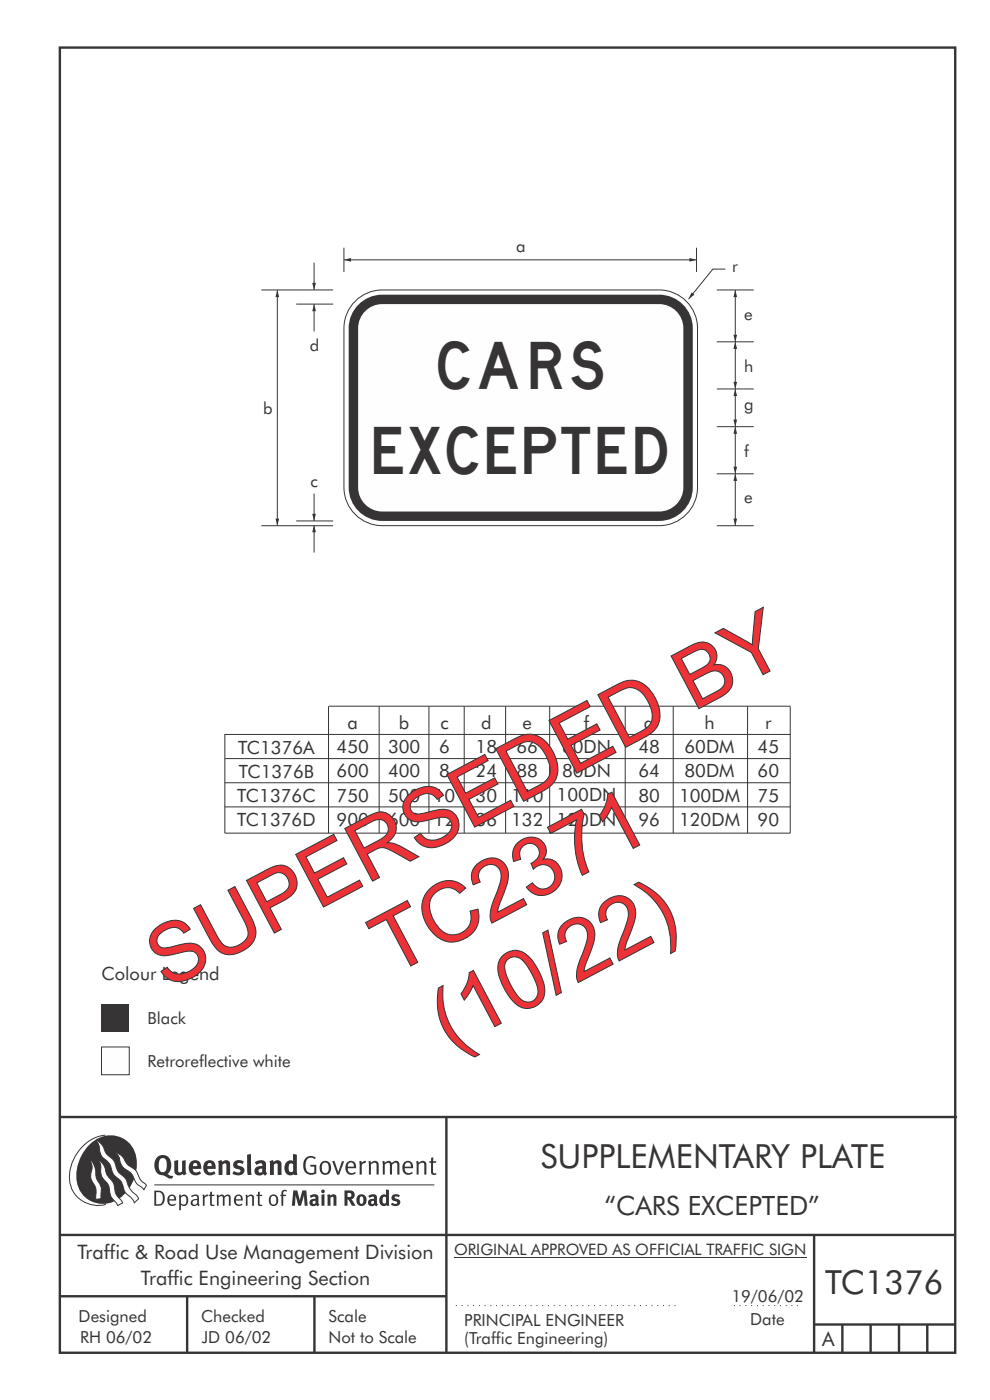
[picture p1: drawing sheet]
<svg xmlns="http://www.w3.org/2000/svg" width="210mm" height="297mm" viewBox="0 0 210 297" stroke-linecap="round" stroke-linejoin="round" font-family="sans-serif">
<g fill="none" stroke="#373435" stroke-width=".51">
<path d="M12.7 10.1h189.9v276.9h-189.9zM12.7 237h190.3M94.7 236.9v50.1M12.7 262h190M12.7 275h82M39.7 275v12M66.7 275v12M172.7 262v25M172.7 281h30M178.7 281v6M184.7 281v6M190.7 281v6"/>
<path d="M196.7 281v6"/>
</g>
<path d="M96.3 266.7h74.7" fill="none" stroke="#373435" stroke-width=".21"/>
<path d="M96.7 277h47.5M155.7 277h14" fill="none" stroke="#373435" stroke-width=".21" stroke-dasharray=".2 1" stroke-linecap="butt"/>
<g fill="#373435">
<path d="M64.9 245.6a1.61 1.61 0 0 1 2.1 0l-.2 .3a1.17 1.17 0 0 0-1.4-.2 1.17 1.17 0 0 0-.6 1.3 1.42 1.42 0 0 0 1.2 1.8l.7-.1v-1.2h-.8l-.1-.4h1.3v1.8a1.82 1.82 0 0 1-2.2 0 1.82 1.82 0 0 1-.6-2.1l.2-.7z" fill-rule="evenodd"/>
<path d="M68.2 246.5a1.77 1.77 0 0 0 .4 2.7 1.39 1.39 0 0 0 1.4-.5 1.39 1.39 0 0 0 .2-1.5 1.19 1.19 0 0 0-2-.7zM68.5 246.8a.83 .83 0 0 1 1 .1 .83 .83 0 0 1 .2 .9 .75 .75 0 0 1-.6 1.1 .75 .75 0 0 1-.8-.9v-.9z" fill-rule="evenodd"/>
<path d="M70.5 246.3h.4l.8 2.4 .8-2.4h.5l-1.1 2.9h-.4z" fill-rule="evenodd"/>
<path d="M73.6 246.7a1.74 1.74 0 0 0 .5 2.5l.9-.1 .5-.2-.2-.3a.89 .89 0 0 1-1.1 .2 .89 .89 0 0 1-.4-1h1.7a1.15 1.15 0 0 0-.4-1.4 1.15 1.15 0 0 0-1.5 .3zM74 246.8a.67 .67 0 0 1 .8-.1 .67 .67 0 0 1 .3 .8h-1.3z" fill-rule="evenodd"/>
<path d="M76.2 246.4l.4-.1 .1 .4 .5-.4h.5l-.2 .5a.61 .61 0 0 0-.8 .6v1.8h-.4z" fill-rule="evenodd"/>
<path d="M78.1 246.4l.5-.1 .1 .4a.89 .89 0 0 1 .9-.4 .89 .89 0 0 1 .7 .7v2.2h-.4v-2.2l-.1-.2-.3-.1-.8 .3v2.2h-.4z" fill-rule="evenodd"/>
<path d="M81.1 246.4l.4-.1 .1 .4a.83 .83 0 0 1 .8-.4 .83 .83 0 0 1 .7 .4 .86 .86 0 0 1 .9-.4 .86 .86 0 0 1 .7 .7v2.2h-.4l-.1-2.4a.5 .5 0 0 0-.8 .1l-.2 .2v2.1h-.5v-2.3l-.4-.2-.7 .3v2.2h-.4z" fill-rule="evenodd"/>
<path d="M85.7 246.7a1.74 1.74 0 0 0 .5 2.5l.9-.1 .5-.2-.2-.3a.89 .89 0 0 1-1.1 .2 .89 .89 0 0 1-.4-1h1.7a1.15 1.15 0 0 0-.5-1.4 1.15 1.15 0 0 0-1.4 .3zM86 246.8a.67 .67 0 0 1 .9-.1 .67 .67 0 0 1 .3 .8h-1.3z" fill-rule="evenodd"/>
<path d="M88.3 246.4l.4-.1 .1 .4a.89 .89 0 0 1 .9-.4 .89 .89 0 0 1 .7 .7v2.2h-.4v-2.2l-.1-.2-.3-.1-.8 .3v2.2h-.4z" fill-rule="evenodd"/>
<path d="M91.5 245.6l.4-.1v.8h.7l-.2 .4h-.5v2.1l.1 .1h.5l.1 .3a.71 .71 0 0 1-1.2-.6v-1.9h-.3v-.4h.3z" fill-rule="evenodd"/>
<path d="M37 246.3l.8-.2v2a.46 .46 0 0 0 .2 .6 .46 .46 0 0 0 .6-.2v-2.2l.8-.2v2.4l.2 .5-.6 .3-.2-.3a1.03 1.03 0 0 1-1.2 .3 1.03 1.03 0 0 1-.6-1.1z" fill-rule="evenodd"/>
<path d="M40.4 246.5a1.64 1.64 0 0 0 0 2.3 1.64 1.64 0 0 0 2.3 .1l-.4-.4a.78 .78 0 0 1-.9 .2 .78 .78 0 0 1-.5-.7h1.8a1.37 1.37 0 0 0-.6-1.7 1.37 1.37 0 0 0-1.7 .2zM41 246.9a.48 .48 0 0 1 .7-.1 .48 .48 0 0 1 .2 .6h-1z" fill-rule="evenodd"/>
<path d="M43.5 246.5a1.65 1.65 0 0 0-.2 2 1.65 1.65 0 0 0 1.9 .7l.5-.3-.3-.4a.78 .78 0 0 1-.9 .3 .78 .78 0 0 1-.5-.8h1.8a1.37 1.37 0 0 0-.6-1.7 1.37 1.37 0 0 0-1.7 .2zM44.1 246.9a.48 .48 0 0 1 .6-.1 .48 .48 0 0 1 .2 .6h-.9z" fill-rule="evenodd"/>
<path d="M46.3 246.3l.7-.2 .1 .4a.95 .95 0 0 1 1-.3 .95 .95 0 0 1 .7 .8v2.3h-.8v-2.3l-.3-.2-.5 .3v2.2h-.8z" fill-rule="evenodd"/>
<path d="M49.7 246.5a1.73 1.73 0 0 1 2-.1l-.2 .5-.6-.2a.42 .42 0 0 0-.6 .3l.2 .2a1.23 1.23 0 0 1 1.4 1.1 1.47 1.47 0 0 1-2.3 .9l-.3-.2 .3-.6 .7 .3a.47 .47 0 0 0 .7-.3 .87 .87 0 0 0-1-.5l-.4-.2-.1-.4z" fill-rule="evenodd"/>
<path d="M54.1 246.5l.3 .6 .3-.2a.62 .62 0 0 1 .9 .1v.4a1.21 1.21 0 0 0-1.3 .3 1.21 1.21 0 0 0-.2 1.3 1.19 1.19 0 0 0 1.7 0l.5 .4 .4-.5-.3-.3v-1.4a.96 .96 0 0 0-1.3-1.1zM55 248l.6-.1v.7a.43 .43 0 0 1-.6 .1 .43 .43 0 0 1 0-.7z" fill-rule="evenodd"/>
<path d="M57.2 246.3l.7-.2 .1 .4a.95 .95 0 0 1 1-.3 .95 .95 0 0 1 .7 .8v2.3h-.8v-2.3l-.3-.2-.5 .3v2.2h-.8z" fill-rule="evenodd"/>
<path d="M62.2 244.8v1.5a1.29 1.29 0 0 0-1.4 .2 1.29 1.29 0 0 0-.5 1.3 1.24 1.24 0 0 0 .5 1.3 1.24 1.24 0 0 0 1.5 0l.1 .2h.7l-.1-4.4zM61.5 246.9l.4-.1 .3 .2v1.5l-.3 .1a.48 .48 0 0 1-.6-.4 1.52 1.52 0 0 1 .2-1.3z" fill-rule="evenodd"/>
<path d="M52.4 245l.8-.2 .2 4.5h-.8l-.1-.2z" fill-rule="evenodd"/>
</g>
<path d="M22.4 240.8a9 9 0 0 0-7.4 10.9 6.2 6.2 0 0 0 7.5 3.8M32.7 251.4h59.4" fill="none" stroke="#373435" stroke-width=".21"/>
<path d="M19.1 242.7a5.7 5.7 0 0 1 6.5-1.4 5.7 5.7 0 0 1 3.4 5.7 8.6 8.6 0 0 1-6.2 8.3 5.7 5.7 0 0 1-6.5-7 9.9 9.9 0 0 1 2.8-5.6z" fill-rule="evenodd" fill="#373435"/>
<path d="M24.4 244.5a3.1 3.1 0 0 1 2.3 2.2l.8 .7a3.2 3.2 0 0 1 2 2.4l.4 .6 1.2 1.1-.6 .9-.2-.3a3.5 3.5 0 0 1-1.9-2.1 3.8 3.8 0 0 0-2.1-2.2 3.5 3.5 0 0 1-1-2.2zM20.4 241.9a3.4 3.4 0 0 1 1.9 2.4l.7 .9a3.3 3.3 0 0 1 1.7 2.6 4.4 4.4 0 0 0 1.7 2l.3 .3a6.1 6.1 0 0 0 2.5 3.7l.2 .5-.9 .9a6.1 6.1 0 0 0-1.9-2.3l-.4-.7a3.6 3.6 0 0 0-1.9-2.8l-.6-1a3.6 3.6 0 0 0-1.9-2.8 3.7 3.7 0 0 1-.8-2.4zM21 246.1a3.4 3.4 0 0 1 1.5 2.7l.6 1a3.8 3.8 0 0 1 1.4 3.1l.3 .7 1.2 1.6-1 .5-.5-.7a3.2 3.2 0 0 1-1.3-2.8 4.3 4.3 0 0 0-1.4-2.2 4.7 4.7 0 0 1-.5-3zM19.2 246.1a5.1 5.1 0 0 1 1.2 3.7l.3 .7a3.1 3.1 0 0 1 .7 2.9l.1 .9-1.1 .2-.1-.8a3.5 3.5 0 0 0-.9-3.3 3.6 3.6 0 0 1 .1-2.5z" fill-rule="evenodd" fill="#fefefe" stroke="#373435" stroke-width=".21"/>
<g fill="#373435">
<path d="M33.4 245.5a2.51 2.51 0 0 0 .4 3.7l.8 .1a2.78 2.78 0 0 0 2 .7l.2-.6h-.6l-.7-.3a2.56 2.56 0 0 0 0-3.8 1.83 1.83 0 0 0-2.1 .2zM34 245.8a.87 .87 0 0 1 1 .1 .87 .87 0 0 1 .4 .9v.4a1.17 1.17 0 0 1-.9 1.5l-.3-.1a2.38 2.38 0 0 1-.2-2.8z" fill-rule="evenodd"/>
<path d="M33.1 252.9v2.6a1.12 1.12 0 0 0 1.2-.3 1.12 1.12 0 0 0 .2-1.2l-.1-.5-.3-.5zM32.7 252.6h1.1a1.67 1.67 0 0 1 1.2 1.6 1.67 1.67 0 0 1-1.3 1.6h-1zM36.1 253.9l-.2 .5h1.1a.55 .55 0 0 0-.3-.6 .55 .55 0 0 0-.6 .1zM35.8 253.7a.95 .95 0 0 1 1.2-.1 .95 .95 0 0 1 .4 1.1h-1.5a.72 .72 0 0 0 .4 .8 .72 .72 0 0 0 .9-.2l.1 .3a1.15 1.15 0 0 1-1.5 0 1.15 1.15 0 0 1-.2-1.5zM38.4 254.1v1.1a.7 .7 0 0 0 .9 .2 .7 .7 0 0 0 .2-.9 .61 .61 0 0 0-.4-.7 .61 .61 0 0 0-.7 .3zM38 253.5l.3-.1 .1 .4a.95 .95 0 0 1 1.2-.2 .95 .95 0 0 1 .3 1.2 .92 .92 0 0 1-.5 .9 .92 .92 0 0 1-1-.1v1.1l-.4 .1zM40.9 254.8a.5 .5 0 0 0 .2 .8 .5 .5 0 0 0 .7-.4v-.6zM40.5 253.7a1 1 0 0 1 1.7 .3v1.4l.2 .2-.2 .3-.3-.4a.78 .78 0 0 1-1.4 0 .78 .78 0 0 1 .8-1.1h.5a.58 .58 0 0 0-.3-.7 .58 .58 0 0 0-.7 .2zM43 253.5l.3-.1 .1 .4 .3-.3 .5-.1-.2 .4a.52 .52 0 0 0-.6 .5v1.5h-.4zM44.6 252.9l.4-.1-.1 .7h.6l-.1 .2h-.5v1.5a.35 .35 0 0 0 .6 .3v.3a.57 .57 0 0 1-.6 .1 .57 .57 0 0 1-.3-.6v-1.6h-.3v-.2h.3zM45.9 253.5l.4-.1 .1 .4 .2-.2a.64 .64 0 0 1 1 .2 .7 .7 0 0 1 .8-.4 .7 .7 0 0 1 .5 .6v1.8h-.4v-1.7l-.2-.4-.7 .4v1.7h-.3v-1.7a.38 .38 0 0 0-.3-.4 .38 .38 0 0 0-.5 .2l-.1 .2v1.7h-.4zM50.2 253.9l-.2 .5h1.1a.55 .55 0 0 0-.2-.6 .55 .55 0 0 0-.7 .1zM49.9 253.7a.95 .95 0 0 1 1.2-.1 .95 .95 0 0 1 .4 1.1h-1.5a.72 .72 0 0 0 .4 .8 .72 .72 0 0 0 .9-.2l.1 .3a1.15 1.15 0 0 1-1.5 0 1.15 1.15 0 0 1-.2-1.5zM52.1 253.5l.3-.1 .1 .4a.72 .72 0 0 1 .8-.4 .72 .72 0 0 1 .6 .6v1.8h-.4v-1.6a.45 .45 0 0 0-.3-.5 .45 .45 0 0 0-.5 .2l-.2 .2v1.7h-.3zM54.7 252.9l.4-.1v.7h.6l-.1 .2h-.5v1.5a.35 .35 0 0 0 .5 .3v.3a.57 .57 0 0 1-.6 .1 .57 .57 0 0 1-.3-.6v-1.6h-.3v-.2h.3zM57.6 253.8l-.2 .8a.65 .65 0 0 0 .3 .8 .65 .65 0 0 0 .8-.2l.1-.1a.93 .93 0 0 0-.7-1.4zM57.3 253.7a1.12 1.12 0 0 1 1.4 0 1.12 1.12 0 0 1 .2 1.5 1.01 1.01 0 0 1-1.2 .6 1.01 1.01 0 0 1-.7-1.2zM59.9 252.6l.5-.2 .5 .1-.2 .3-.3-.1-.3 .2v.6h.6l-.1 .2h-.5v2.1h-.4v-2.1h-.2v-.2h.2zM62.2 252.5l-.3 3.3h.7l.1-2.3 .6 2.3h.5l.7-2.3 .1 2.3h.7l-.3-3.3h-.9l-.5 2.2-.5-2.2zM65.7 253.7l.3 .4a.51 .51 0 0 1 .5-.3 .51 .51 0 0 1 .4 .4v.1a.88 .88 0 0 0-1.1 .3 .88 .88 0 0 0 .2 1.2 .9 .9 0 0 0 1.1-.2l.3 .3 .4-.4-.3-.3v-1a.87 .87 0 0 0-.4-.9 .87 .87 0 0 0-1 .2zM66.4 254.8l.5-.1v.6l-.1 .1h-.3l-.2-.2zM68.2 253.4v2.4h.6v-2.5zM68.1 252.7a.4 .4 0 0 0 .8 0 .4 .4 0 0 0-.8 0zM69.4 253.5l.1 2.3h.6v-1.7a.33 .33 0 0 1 .4-.2 .33 .33 0 0 1 .2 .3v1.6h.7v-1.8a.75 .75 0 0 0-.6-.6 .75 .75 0 0 0-.8 .2v-.3zM73.1 252.5v3.3h.6v-1.4l.3 .3 .7 1.1h.7l-.9-1.4a.94 .94 0 0 0 .7-1 .94 .94 0 0 0-.9-.9zM73.7 253.1a.51 .51 0 0 1 .7 .1 .51 .51 0 0 1-.1 .7h-.6zM75.9 253.7a1.19 1.19 0 0 0-.1 1.7 1.19 1.19 0 0 0 1.7 0 1.19 1.19 0 0 0 0-1.6 1.19 1.19 0 0 0-1.6-.1zM76.5 253.9l.2-.1a.99 .99 0 0 1 0 1.6 1.06 1.06 0 0 1-.2-1.5zM78.1 253.7l.3 .4a.51 .51 0 0 1 .5-.3 .51 .51 0 0 1 .4 .4v.1a.88 .88 0 0 0-1.1 .3 .88 .88 0 0 0 .2 1.2 .9 .9 0 0 0 1.1-.2l.3 .3 .4-.4-.2-.3v-1a.87 .87 0 0 0-.5-.9 .87 .87 0 0 0-1 .2zM78.9 254.8l.4-.1v.6l-.1 .1h-.3l-.2-.2zM81.9 252.3v1.2a1.2 1.2 0 0 0-1.4 .6 1.2 1.2 0 0 0 .2 1.4l.5 .3 .8-.1v.1h.6l-.1-3.4zM81.4 253.9l.5 .1-.1 1.2a.46 .46 0 0 1-.5 0 .46 .46 0 0 1-.2-.6zM83.3 253.5a.79 .79 0 0 0-.2 1 .79 .79 0 0 0 1 .4 .33 .33 0 0 1 0 .5 .33 .33 0 0 1-.5-.1l-.5-.2-.2 .5a1.15 1.15 0 0 0 1.2 .3 1.15 1.15 0 0 0 .8-1 1.49 1.49 0 0 0-1.2-.8 .4 .4 0 0 1 .3-.3 .4 .4 0 0 1 .4 .1l.2 .1 .2-.4a1.47 1.47 0 0 0-1.5-.1z" fill-rule="evenodd"/>
<path d="M21.5 213.1h5.9v5.9h-5.9z" fill-rule="evenodd"/>
</g>
<path d="M21.5 222.1h5.9v5.9h-5.9z" fill-rule="evenodd" fill="#fefefe" stroke="#373435" stroke-width=".21"/>
<g fill="none" stroke="#373435" stroke-width=".21">
<path d="M75.3 63.9a8.1 8.1 0 0 1 5.8-2.4h58.7a8.1 8.1 0 0 1 8.2 8.1v33.8a8.1 8.1 0 0 1-8.2 8.1h-58.7a8.1 8.1 0 0 1-8.1-8.1v-33.8a8.1 8.1 0 0 1 2.3-5.7zM47.7 155.8h119.9M69.7 149.8v26.9M69.7 149.8h97.9M80.4 149.8v26.9M91 149.8v26.9M98.5 149.8v26.9M107.3 149.8v26.9M116.6 149.8v26.9M132.6 149.8v26.9M142.8 149.8v26.9M158.6 149.8v26.9"/>
<path d="M167.6 149.8v26.9h-119.9v-21M47.7 171.2h119.9M47.7 166.1h119.9M47.7 160.9h119.9"/>
</g>
<path d="M75.7 65a7.1 7.1 0 0 1 5.4-2.5h58.7a7.1 7.1 0 0 1 7.2 7.1v33.8a7.1 7.1 0 0 1-7.2 7.1h-58.7a7.1 7.1 0 0 1-7.1-7.1v-33.8a7.1 7.1 0 0 1 1.7-4.6z" fill-rule="evenodd" fill="#373435"/>
<path d="M77.2 66.3a5.1 5.1 0 0 1 3.9-1.8h58.7a5.1 5.1 0 0 1 5.1 5.1v33.8a5.1 5.1 0 0 1-5.1 5.1h-58.7a5.1 5.1 0 0 1-5.1-5.1v-33.8a5.1 5.1 0 0 1 1.2-3.3z" fill-rule="evenodd" fill="#fefefe"/>
<path d="M152.1 100.5h7.8M156 100.5v11" fill="none" stroke="#373435" stroke-width=".21"/>
<g fill="#373435">
<path d="M156 100.5l.4 1.5h-.8z"/>
<path d="M155.6 110h.8l-.4 1.5z"/>
</g>
<path d="M73 55.1h74.8M147.8 52.6v5.1" fill="none" stroke="#373435" stroke-width=".21"/>
<g fill="#373435">
<path d="M73 55.1l1.5-.4v.8z"/>
<path d="M146.2 54.7l1.6 .4-1.6 .4z"/>
</g>
<path d="M153.9 57.1h-2.7l-5.1 6.3" fill="none" stroke="#373435" stroke-width=".21"/>
<path d="M146.7 62l.6 .5-1.2 .9z" fill="#373435"/>
<path d="M156 90.5v10" fill="none" stroke="#373435" stroke-width=".21"/>
<g fill="#373435">
<path d="M156 90.5l.4 1.5h-.8z"/>
<path d="M155.6 99h.8l-.4 1.5z"/>
</g>
<path d="M152.1 90.5h7.8M156 82.5v8" fill="none" stroke="#373435" stroke-width=".21"/>
<g fill="#373435">
<path d="M156 82.5l.4 1.5h-.8z"/>
<path d="M155.6 89h.8l-.4 1.5z"/>
</g>
<path d="M156 72.5v10M152.1 82.5h7.8" fill="none" stroke="#373435" stroke-width=".21"/>
<g fill="#373435">
<path d="M156 72.5l.4 1.5h-.8z"/>
<path d="M155.6 81h.8l-.4 1.5z"/>
</g>
<path d="M152.1 72.5h7.8M152.1 61.5h7.8M156 61.5v11" fill="none" stroke="#373435" stroke-width=".21"/>
<g fill="#373435">
<path d="M156 61.5l.4 1.5h-.8z"/>
<path d="M155.6 71h.8l-.4 1.5z"/>
</g>
<path d="M73 52.6v5.1M66.6 111.4v5.8M152.1 111.5h7.8" fill="none" stroke="#373435" stroke-width=".21"/>
<path d="M66.6 111.4l.4 1.5h-.8z" fill="#373435"/>
<path d="M55.4 61.5h15.3M62.8 64.5h7.9M66.6 64.5v5.8M55.4 111.5h15.3M62.8 110.5h7.9" fill="none" stroke="#373435" stroke-width=".21"/>
<path d="M66.6 64.5l.4 1.5h-.8z" fill="#373435"/>
<path d="M66.6 55.7v5.8" fill="none" stroke="#373435" stroke-width=".21"/>
<path d="M66.2 60h.8l-.4 1.5z" fill="#373435"/>
<path d="M66.6 104.7v5.8" fill="none" stroke="#373435" stroke-width=".21"/>
<path d="M66.2 109h.8l-.4 1.5z" fill="#373435"/>
<path d="M58.8 61.5v50" fill="none" stroke="#373435" stroke-width=".21"/>
<g fill="#373435">
<path d="M58.8 61.5l.4 1.5h-.8z"/>
<path d="M58.4 110h.8l-.4 1.5z"/>
</g>
<g font-size="17.6" fill="#ed3237">
<text x="83.1" y="207.1" transform="rotate(-28 83.1 207.1)">TC2371</text>
<text x="35.3" y="210" transform="rotate(-28 35.3 210)">SUPERSEDED BY</text>
<text x="95.3" y="222.9" transform="rotate(-28 95.3 222.9)">(10/22)</text>
</g>
<g font-size="10" fill="#373435">
<text x="93" y="82.5">CARS</text>
<text x="79.4" y="100.5">EXCEPTED</text>
</g>
<g font-size="7.1" fill="#373435">
<text x="114.7" y="247.8">SUPPLEMENTARY PLATE</text>
<text x="175" y="274.6">TC1376</text>
</g>
<text font-size="5.6" fill="#373435" x="128.2" y="257.8">“CARS EXCEPTED”</text>
<g font-size="4.2" fill="#373435">
<text x="16.4" y="267">Traffic &amp; Road Use Management Division</text>
<text x="29.9" y="272.6">Traffic Engineering Section</text>
<text x="174.4" y="285.6">A</text>
</g>
<g font-size="3.9" fill="#373435">
<text x="73.7" y="154.7">a</text>
<text x="84.6" y="154.7">b</text>
<text x="93.4" y="154.7">c</text>
<text x="102.1" y="154.7">d</text>
<text x="110.9" y="154.7">e</text>
<text x="123.9" y="154.7">f</text>
<text x="136.6" y="154.7">g</text>
<text x="149.4" y="154.7">h</text>
<text x="162.3" y="154.7">r</text>
<text x="50.5" y="159.9">TC1376A</text>
<text x="71.4" y="159.8">450</text>
<text x="82.3" y="159.8">300</text>
<text x="93.1" y="159.8">6</text>
<text x="100.9" y="159.8">18</text>
<text x="109.6" y="159.8">66</text>
<text x="119.2" y="159.8">60DN</text>
<text x="135.4" y="159.8">48</text>
<text x="145.2" y="159.8">60DM</text>
<text x="160.7" y="159.8">45</text>
<text x="50.7" y="165">TC1376B</text>
<text x="71.4" y="164.9">600</text>
<text x="82.3" y="164.9">400</text>
<text x="93.1" y="164.9">8</text>
<text x="100.9" y="164.9">24</text>
<text x="109.6" y="164.9">88</text>
<text x="119.2" y="164.9">80DN</text>
<text x="135.4" y="164.9">64</text>
<text x="145.2" y="164.9">80DM</text>
<text x="160.7" y="164.9">60</text>
<text x="50.3" y="170.1">TC1376C</text>
<text x="71.4" y="170">750</text>
<text x="82.3" y="170">500</text>
<text x="92" y="170">10</text>
<text x="100.9" y="170">30</text>
<text x="108.4" y="170">110</text>
<text x="118.1" y="170">100DN</text>
<text x="135.4" y="170">80</text>
<text x="144" y="170">100DM</text>
<text x="160.7" y="170">75</text>
<text x="50.3" y="175.2">TC1376D</text>
<text x="71.4" y="175.2">900</text>
<text x="82.3" y="175.2">600</text>
<text x="92" y="175.2">12</text>
<text x="100.9" y="175.2">36</text>
<text x="108.4" y="175.2">132</text>
<text x="118.1" y="175.1">120DN</text>
<text x="135.4" y="175.2">96</text>
<text x="144" y="175.2">120DM</text>
<text x="160.7" y="175.2">90</text>
<text x="21.5" y="208">Colour Legend</text>
</g>
<g font-size="3.5" fill="#373435">
<text x="109.5" y="53.4">a</text>
<text x="155.3" y="57.7">r</text>
<text x="157.9" y="67.8">e</text>
<text x="65.8" y="74.4">d</text>
<text x="157.9" y="78.9">h</text>
<text x="55.8" y="87.8">b</text>
<text x="157.9" y="86.9">g</text>
<text x="157.9" y="96.9">f</text>
<text x="65.9" y="103.4">c</text>
<text x="157.9" y="106.8">e</text>
<text x="31.3" y="217.3">Black</text>
<text x="31.3" y="226.3">Retroreflective white</text>
<text x="16.7" y="280.4">Designed</text>
<text x="42.7" y="280.4">Checked</text>
<text x="69.7" y="280.4">Scale</text>
<text x="98.5" y="281.4">PRINCIPAL ENGINEER</text>
<text x="155.1" y="276.2">19/06/02</text>
<text x="159.1" y="281">Date</text>
<text x="17" y="284.8">RH 06/02</text>
<text x="42.8" y="284.8">JD 06/02</text>
<text x="69.7" y="285">Not to Scale</text>
<text x="98.5" y="285.1">(Traffic Engineering)</text>
</g>
<text font-size="3.4" fill="#373435" x="96.3" y="266.3">ORIGINAL APPROVED AS OFFICIAL TRAFFIC SIGN</text>
</svg>
